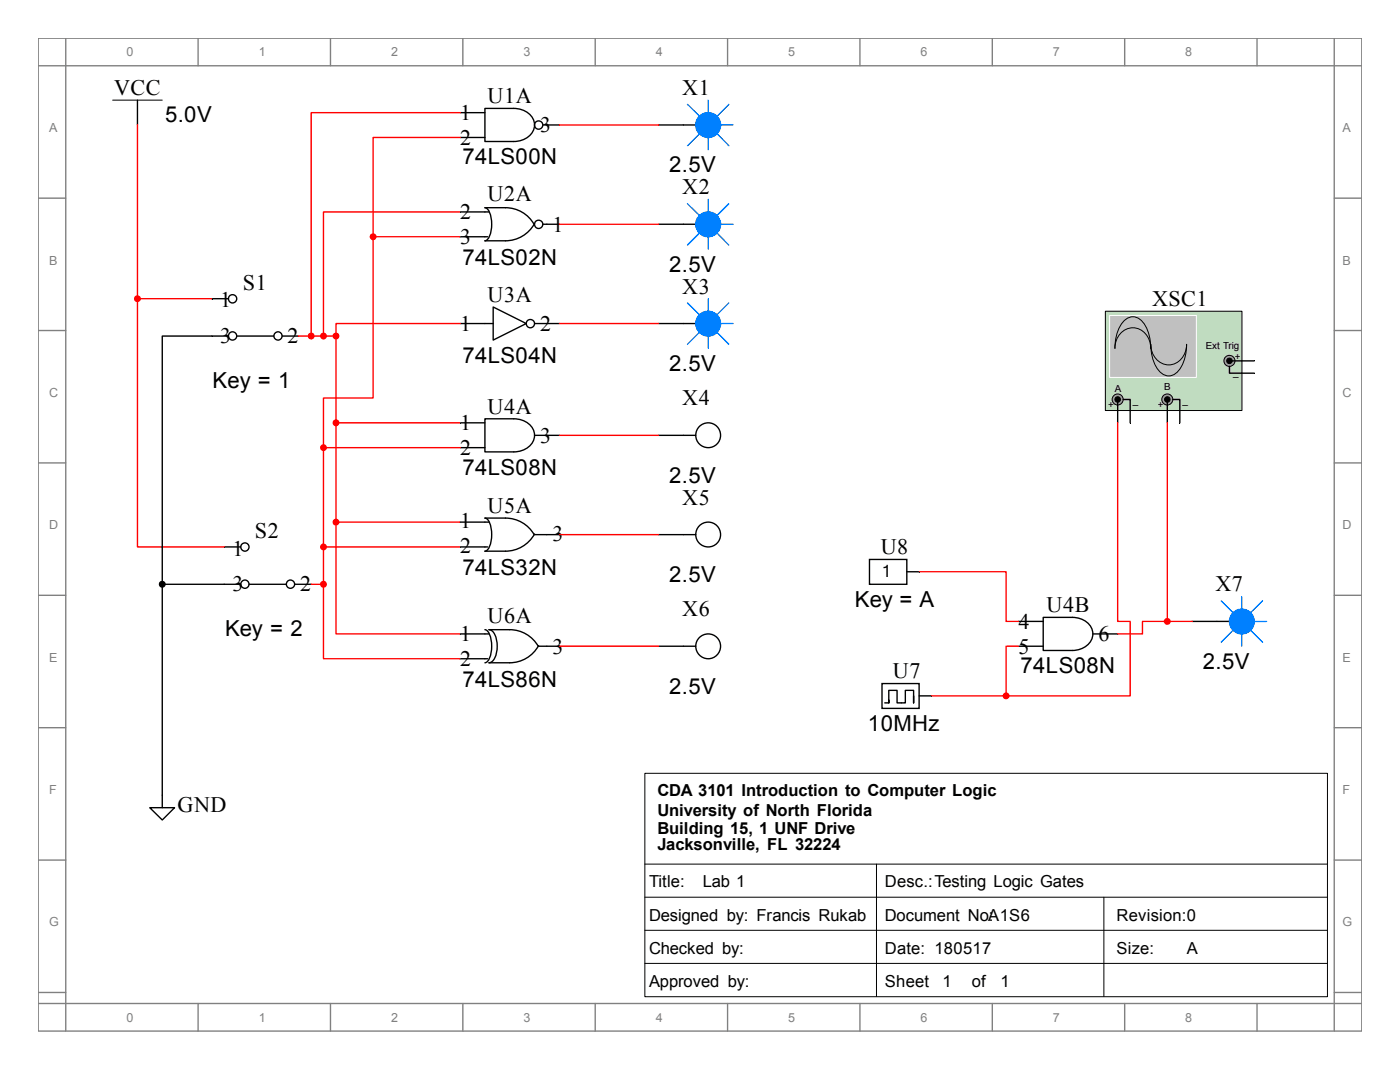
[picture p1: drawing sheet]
<svg xmlns="http://www.w3.org/2000/svg" width="279mm" height="216mm" viewBox="0 0 279 216" stroke-linecap="round" stroke-linejoin="round" font-family="sans-serif">
<g fill="none" stroke="#808080" stroke-width=".28">
<path d="M7.6 7.6h264.2v198.1h-264.2zM7.6 13.1h264.2M13.1 7.6v198.1M39.5 7.6v5.5M66 7.6v5.5M92.4 7.6v5.5M118.8 7.6v5.5M145.2 7.6v5.5M171.6 7.6v5.5M198 7.6v5.5M224.5 7.6v5.5M250.9 7.6v5.5"/>
<path d="M266.3 7.6v198.1M7.6 39.5h5.5M266.3 39.5h5.5M7.6 66h5.5M266.3 66h5.5M7.6 92.4h5.5M266.3 92.4h5.5M7.6 118.8h5.5M266.3 118.8h5.5M7.6 145.2h5.5M266.3 145.2h5.5M7.6 171.6h5.5"/>
<path d="M266.3 171.6h5.5M7.6 198h5.5M266.3 198h5.5M7.6 200.2h264.2M39.5 200.2v5.5M66 200.2v5.5M92.4 200.2v5.5M118.8 200.2v5.5M145.2 200.2v5.5M171.6 200.2v5.5M198 200.2v5.5M224.5 200.2v5.5"/>
<path d="M250.9 200.2v5.5"/>
</g>
<path d="M22.5 20h9.9M128.7 154.3h136.2v44.6h-136.2zM128.7 172.4h136.2M128.7 179h136.2M174.9 172.4v26.4M220.3 179v19.8M128.7 185.6h136.2M128.7 192.2h136.2" fill="none" stroke="#000" stroke-width=".2"/>
<g fill="none" stroke="#000" stroke-width=".28">
<path d="M27.4 20v4.9M91.8 22.5h5M91.8 27.4h5M96.8 21.6h5.7a3.8 3.8 0 0 1 4.2 3.3 3.8 3.8 0 0 1-4.2 3.3h-5.7zM108.3 24.9h3.3M42.3 59.6h3.3M91.8 42.3h5.8M91.8 47.2h5.5M106.7 44.6a6.6 6.6 0 0 1-5.8 3.4h-4.1a2.55 2.55 0 0 0 1.3-2.5v-1.5a2.55 2.55 0 0 0-1.3-2.6h4.1a6.5 6.5 0 0 1 5.7 3.4M108.3 44.7h3.3M42.3 67.1h3.3M47.2 67.1h7.5"/>
<path d="M56.3 67.1h3.3M91.8 64.6h6.6M98.4 61.3l6.6 3.3-6.6 3.3zM106.7 64.6h4.9M91.8 84.4h5M91.8 89.3h5M96.8 83.6h5.7a3.8 3.8 0 0 1 4.2 3.3 3.8 3.8 0 0 1-4.2 3.3h-5.7zM106.7 86.9h4.9M44.7 109.1h3.3M44.7 116.6h3.3M49.7 116.6h7.4M58.8 116.6h3.3"/>
<path d="M91.8 104.2h5.8M91.8 109.1h5.5M106.7 106.6a6.6 6.6 0 0 1-5.8 3.4h-4.1a2.55 2.55 0 0 0 1.3-2.6v-.7a4 4 0 0 0-1-3.2l-.3-.1h4.1a6.6 6.6 0 0 1 5.7 3.3M106.7 106.7h4.9M91.8 126.5h5.8M91.8 131.4h5.5M96.8 125.6a2.55 2.55 0 0 1 1.3 2.6v1.5a2.55 2.55 0 0 1-1.3 2.5M107.5 128.8a6.6 6.6 0 0 1-5.8 3.4h-4.1a2.46 2.46 0 0 0 1.6-2.5 4.3 4.3 0 0 0-1.2-4l-.4-.1h4.1a6.6 6.6 0 0 1 5.7 3.4M107.5 128.9h4.1M32.4 158.7v2.5M29.9 161.2h4.9l-2.4 2.4z"/>
<circle cx="107.5" cy="24.9" r=".83"/>
<circle cx="46.4" cy="59.6" r=".83"/>
<circle cx="107.5" cy="44.8" r=".83"/>
<circle cx="46.4" cy="67" r=".83"/>
<circle cx="55.5" cy="67" r=".82"/>
<circle cx="105.8" cy="64.6" r=".83"/>
<circle cx="48.9" cy="109.2" r=".82"/>
<circle cx="48.9" cy="116.6" r=".82"/>
<circle cx="58" cy="116.6" r=".83"/>
</g>
<circle cx="27.4" cy="59.6" r=".55" fill="#f00"/>
<g fill="none" stroke="#f00" stroke-width=".28">
<path d="M27.4 24.9v34.7M27.4 59.6v49.5h17.3M27.4 59.6h14.9"/>
<circle cx="27.4" cy="59.6" r=".55"/>
</g>
<circle cx="32.4" cy="116.6" r=".56" fill="#000"/>
<g fill="none" stroke="#000" stroke-width=".28">
<path d="M136.4 24.9h2.5M42.3 67.1h-9.9v49.5M32.4 116.6v42.1M32.4 116.6h12.3"/>
<circle cx="32.4" cy="116.6" r=".56"/>
</g>
<path d="M141.4 20v2.5M137.2 20.8l2.5 2.5M139.7 26.6l-2.5 2.5M141.4 27.4v2.5M143 26.6l2.5 2.5M143.8 24.9h2.5M145.5 20.8l-2.5 2.5" fill="none" stroke="#0080ff" stroke-width=".28"/>
<circle cx="141.3" cy="24.9" r="2.47" fill="#0080ff"/>
<g fill="none" stroke="#0080ff" stroke-width=".28">
<path d="M141.4 39.8v2.5M137.2 40.6l2.5 2.5M139.7 46.4l-2.5 2.5M141.4 47.2v2.5M143 46.4l2.5 2.5M143.8 44.7h2.5M145.5 40.6l-2.5 2.5"/>
<circle cx="141.3" cy="24.9" r="2.47"/>
</g>
<path d="M131.4 24.9h5M136.4 44.7h2.5" fill="none" stroke="#000" stroke-width=".28"/>
<path d="M111.6 24.9h19.8" fill="none" stroke="#f00" stroke-width=".28"/>
<circle cx="141.3" cy="44.8" r="2.47" fill="#0080ff"/>
<g fill="none" stroke="#0080ff" stroke-width=".28">
<path d="M141.4 59.6v2.5M137.2 60.5l2.5 2.4M139.7 66.2l-2.5 2.5M141.4 67.1v2.4M143 66.2l2.5 2.5M143.8 64.6h2.5M145.5 60.5l-2.5 2.4"/>
<circle cx="141.3" cy="44.8" r="2.47"/>
</g>
<path d="M131.4 44.7h5M136.4 64.6h2.5" fill="none" stroke="#000" stroke-width=".28"/>
<circle cx="141.3" cy="64.6" r="2.47" fill="#0080ff"/>
<circle cx="141.3" cy="64.6" r="2.47" fill="none" stroke="#0080ff" stroke-width=".28"/>
<g fill="none" stroke="#000" stroke-width=".28">
<path d="M131.4 64.6h5M131.4 86.9h7.5M131.4 106.7h7.5M173.5 111.6h7.5v5h-7.5zM181 114.1h2.4M131.4 128.9h7.5M176 136.4h7.4v5h-7.4zM182.3 138.9v1.4v-2.5h-1.6v2.5h-1.7v-2.5h-1.6v2.5v-.6M183.4 138.9h2.5M203.2 128.9h5M203.2 124h5M208.2 123.2h5.8a3.8 3.8 0 0 1 4.1 3.3 3.8 3.8 0 0 1-4.1 3.3h-5.8z"/>
<path d="M218.1 126.5h5M176.6 140.3h.8"/>
<circle cx="141.3" cy="86.8" r="2.48"/>
<circle cx="141.3" cy="106.7" r="2.48"/>
<circle cx="141.3" cy="129" r="2.47"/>
</g>
<path d="M111.6 44.7h19.8M111.6 64.6h19.8M111.6 86.9h19.8M111.6 106.7h19.8M111.6 128.9h19.8" fill="none" stroke="#f00" stroke-width=".28"/>
<path d="M220.6 62.1h27.3v19.8h-27.3z" fill="#c0dcc0"/>
<path d="M220.6 62.1h27.3v19.8h-27.3z" fill="none" stroke="#000" stroke-width=".2"/>
<path d="M221.5 63h17.3v12.3h-17.3z" fill="#c0c0c0"/>
<path d="M221.4 62.9h17.4v12.4h-17.4z" fill="none" stroke="#fff" stroke-width=".2"/>
<path d="M224.3 64.1a2.45 2.45 0 0 1 4.1 .6 8.6 8.6 0 0 1 1.3 4.8 3.6 3.6 0 0 0-1.7-3.5 3.6 3.6 0 0 0-3.9 .1 4.2 4.2 0 0 0-1.6 3.4 8 8 0 0 1 1.8-5.4zM229.7 68.7a3.7 3.7 0 0 0 4.9 3.8 4.2 4.2 0 0 0 2.2-3.8 7.5 7.5 0 0 1-2.3 5.9 2.48 2.48 0 0 1-3.6-1.1 8.6 8.6 0 0 1-1.2-4.8z" fill="none" stroke="#000" stroke-width=".2"/>
<circle cx="233" cy="79.7" r="1.1" fill="#a0a0a4"/>
<circle cx="233" cy="79.7" r="1.1" fill="none" stroke="#000" stroke-width=".2"/>
<circle cx="223.1" cy="79.7" r="1.1" fill="#a0a0a4"/>
<circle cx="223.1" cy="79.7" r="1.1" fill="none" stroke="#000" stroke-width=".2"/>
<circle cx="245.4" cy="72" r="1.1" fill="#a0a0a4"/>
<g fill="none" stroke="#000" stroke-width=".2">
<circle cx="223.1" cy="79.7" r=".55"/>
<circle cx="233" cy="79.7" r=".55"/>
<circle cx="245.4" cy="72" r=".56"/>
<circle cx="245.4" cy="72" r="1.1"/>
</g>
<path d="M224.2 79.7h1.4v4.7M233 79.7v4.7M234.1 79.7h1.4v4.7M245.4 73.1v1.4h4.9M245.6 72h4.7M223.1 80.3v4.1M242.9 124h2.5" fill="none" stroke="#000" stroke-width=".28"/>
<g fill="#000">
<circle cx="223.1" cy="79.7" r=".55"/>
<circle cx="233" cy="79.7" r=".55"/>
<circle cx="245.4" cy="72" r=".56"/>
</g>
<path d="M243.7 119.9l2.5 2.4M247.8 119v2.5M252 119.9l-2.5 2.4M246.2 125.6l-2.5 2.5M247.8 126.5v2.4M249.5 125.6l2.5 2.5M250.3 124h2.5" fill="none" stroke="#0080ff" stroke-width=".28"/>
<circle cx="247.8" cy="124" r="2.48" fill="#0080ff"/>
<circle cx="247.8" cy="124" r="2.48" fill="none" stroke="#0080ff" stroke-width=".28"/>
<path d="M237.9 124h5" fill="none" stroke="#000" stroke-width=".28"/>
<circle cx="233" cy="124" r=".55" fill="#f00"/>
<g fill="none" stroke="#f00" stroke-width=".28">
<path d="M233 84.4v39.6M183.4 114.1h17.4v9.9h2.4M233 124h-5v2.5h-4.9M233 124h4.9"/>
<circle cx="233" cy="124" r=".55"/>
</g>
<circle cx="200.8" cy="138.9" r=".55" fill="#f00"/>
<g fill="none" stroke="#f00" stroke-width=".28">
<path d="M223.1 84.4v39.6h2.5v14.9h-24.8M185.9 138.9h14.9M203.2 128.9h-2.4v10"/>
<circle cx="200.8" cy="138.9" r=".55"/>
</g>
<circle cx="62.1" cy="67.1" r=".56" fill="#f00"/>
<g fill="none" stroke="#f00" stroke-width=".28">
<path d="M91.8 22.5h-29.7v44.6h-2.5"/>
<circle cx="62.1" cy="67.1" r=".56"/>
</g>
<circle cx="64.6" cy="67.1" r=".55" fill="#f00"/>
<g fill="none" stroke="#f00" stroke-width=".28">
<path d="M91.8 42.3h-27.2v24.8h-2.5"/>
<circle cx="64.6" cy="67.1" r=".55"/>
</g>
<circle cx="67" cy="67.1" r=".56" fill="#f00"/>
<g fill="none" stroke="#f00" stroke-width=".28">
<path d="M91.8 64.6h-24.7v2.5h-2.5"/>
<circle cx="67" cy="67.1" r=".56"/>
</g>
<circle cx="67.1" cy="84.4" r=".55" fill="#f00"/>
<g fill="none" stroke="#f00" stroke-width=".28">
<path d="M67.1 67.1v17.3h24.7"/>
<circle cx="67.1" cy="84.4" r=".55"/>
</g>
<circle cx="67.1" cy="104.2" r=".55" fill="#f00"/>
<g fill="none" stroke="#f00" stroke-width=".28">
<path d="M67.1 84.4v19.8M67.1 104.2v22.3h24.7M67.1 104.2h24.7"/>
<circle cx="67.1" cy="104.2" r=".55"/>
</g>
<circle cx="64.6" cy="116.6" r=".55" fill="#f00"/>
<g fill="none" stroke="#f00" stroke-width=".28">
<path d="M62.1 116.6h2.5v14.8h27.2"/>
<circle cx="64.6" cy="116.6" r=".55"/>
</g>
<circle cx="64.6" cy="109.1" r=".55" fill="#f00"/>
<g fill="none" stroke="#f00" stroke-width=".28">
<path d="M91.8 109.1h-27.2v7.5"/>
<circle cx="64.6" cy="109.1" r=".55"/>
</g>
<circle cx="64.6" cy="89.3" r=".55" fill="#f00"/>
<g fill="none" stroke="#f00" stroke-width=".28">
<path d="M91.8 89.3h-27.2v19.8"/>
<circle cx="64.6" cy="89.3" r=".55"/>
</g>
<circle cx="74.5" cy="47.2" r=".55" fill="#f00"/>
<g fill="none" stroke="#f00" stroke-width=".28">
<path d="M91.8 27.4h-17.3v19.8M74.5 47.2v32.2h-9.9v9.9M74.5 47.2h17.3"/>
<circle cx="74.5" cy="47.2" r=".55"/>
</g>
<g font-size="4.4">
<text x="22.8" y="19">VCC</text>
<text x="91.8" y="23.9">1</text>
<text x="97.3" y="20.6">U1A</text>
<text x="136.1" y="19">X1</text>
<text x="32.9" y="24.3">5.0V</text>
<text x="91.8" y="28.9">2</text>
<text x="107.8" y="26.4">3</text>
<text x="92.3" y="32.8">74LS00N</text>
<text x="133.6" y="34.4">2.5V</text>
<text x="97.3" y="40.2">U2A</text>
<text x="136.1" y="38.8">X2</text>
<text x="91.8" y="43.7">2</text>
<text x="110.2" y="46.2">1</text>
<text x="91.8" y="48.7">3</text>
<text x="92.3" y="52.9">74LS02N</text>
<text x="48.5" y="57.8">S1</text>
<text x="133.6" y="54.2">2.5V</text>
<text x="136.1" y="58.6">X3</text>
<text x="43.9" y="61.3">1</text>
<text x="97.3" y="60.2">U3A</text>
<text x="229.9" y="61.1">XSC1</text>
<text x="43.9" y="68.5">3</text>
<text x="57.4" y="68.5">2</text>
<text x="91.8" y="66">1</text>
<text x="107.8" y="66">2</text>
<text x="42.4" y="77.5">Key = 1</text>
<text x="92.3" y="72.4">74LS04N</text>
<text x="133.6" y="74">2.5V</text>
<text x="97.3" y="82.5">U4A</text>
<text x="136.1" y="80.9">X4</text>
<text x="91.8" y="85.9">1</text>
<text x="107.8" y="88.3">3</text>
<text x="91.8" y="90.8">2</text>
<text x="92.3" y="94.7">74LS08N</text>
<text x="133.6" y="96.4">2.5V</text>
<text x="136.1" y="100.7">X5</text>
<text x="50.9" y="107.3">S2</text>
<text x="91.8" y="105.4">1</text>
<text x="97.3" y="102.4">U5A</text>
<text x="110.2" y="107.9">3</text>
<text x="46.4" y="110.9">1</text>
<text x="91.8" y="110.3">2</text>
<text x="175.8" y="110.6">U8</text>
<text x="46.4" y="118">3</text>
<text x="59.9" y="118">2</text>
<text x="92.3" y="114.8">74LS32N</text>
<text x="133.6" y="116.2">2.5V</text>
<text x="242.6" y="118">X7</text>
<text x="97.3" y="124.4">U6A</text>
<text x="136.1" y="123">X6</text>
<text x="170.6" y="121.1">Key = A</text>
<text x="203.2" y="125.5">4</text>
<text x="208.9" y="122.2">U4B</text>
<text x="44.9" y="127">Key = 2</text>
<text x="91.8" y="127.9">1</text>
<text x="110.2" y="130.4">3</text>
<text x="203.2" y="130.4">5</text>
<text x="219.2" y="127.9">6</text>
<text x="91.8" y="132.9">2</text>
<text x="92.3" y="137.1">74LS86N</text>
<text x="178.2" y="135.4">U7</text>
<text x="203.7" y="134.3">74LS08N</text>
<text x="240.1" y="133.5">2.5V</text>
<text x="133.6" y="138.4">2.5V</text>
<text x="173.2" y="145.9">10MHz</text>
<text x="35.4" y="162.1">GND</text>
</g>
<g font-size="3.3">
<text x="176" y="115.2">1</text>
<text x="131.2" y="158.9">CDA 3101 Introduction to Computer Logic</text>
<text x="131.2" y="162.8">University of North Florida</text>
<text x="131.2" y="166.4">Building 15, 1 UNF Drive</text>
<text x="131.2" y="169.7">Jacksonville, FL 32224</text>
<text x="129.5" y="177.1">Title:</text>
<text x="140.3" y="177.1">Lab 1</text>
<text x="176.6" y="177.1">Desc.:Testing Logic Gates</text>
<text x="129.5" y="183.7">Designed by: Francis Rukab</text>
<text x="176.6" y="183.7">Document No:A1S6</text>
<text x="222.8" y="183.7">Revision:0</text>
<text x="129.5" y="190.3">Checked by:</text>
<text x="176.6" y="190.3">Date: 180517</text>
<text x="222.8" y="190.3">Size:</text>
<text x="236.9" y="190.3">A</text>
<text x="129.5" y="196.9">Approved by:</text>
<text x="176.6" y="196.9">Sheet</text>
<text x="188.1" y="196.9">1</text>
<text x="193.9" y="196.9">of</text>
<text x="199.7" y="196.9">1</text>
</g>
<g font-size="2.5" fill="#808080">
<text x="25.2" y="11.2">0</text>
<text x="51.6" y="11.2">1</text>
<text x="78.1" y="11.2">2</text>
<text x="104.5" y="11.2">3</text>
<text x="130.9" y="11.2">4</text>
<text x="157.3" y="11.2">5</text>
<text x="183.7" y="11.2">6</text>
<text x="210.1" y="11.2">7</text>
<text x="236.6" y="11.2">8</text>
<text x="9.8" y="26.4">A</text>
<text x="267.9" y="26.4">A</text>
<text x="9.8" y="52.8">B</text>
<text x="267.9" y="52.8">B</text>
<text x="9.8" y="79.2">C</text>
<text x="267.9" y="79.2">C</text>
<text x="9.8" y="105.6">D</text>
<text x="267.9" y="105.6">D</text>
<text x="9.8" y="132">E</text>
<text x="267.9" y="132">E</text>
<text x="9.8" y="158.5">F</text>
<text x="267.9" y="158.5">F</text>
<text x="9.8" y="184.9">G</text>
<text x="267.9" y="184.9">G</text>
<text x="25.2" y="203.8">0</text>
<text x="51.6" y="203.8">1</text>
<text x="78.1" y="203.8">2</text>
<text x="104.5" y="203.8">3</text>
<text x="130.9" y="203.8">4</text>
<text x="157.3" y="203.8">5</text>
<text x="183.7" y="203.8">6</text>
<text x="210.1" y="203.8">7</text>
<text x="236.6" y="203.8">8</text>
</g>
<g font-size="1.9">
<text x="240.6" y="69.6">Ext Trig</text>
<text x="246.5" y="71.8">+</text>
<text x="232.4" y="77.9">B</text>
<text x="246.1" y="75.1">_</text>
<text x="221.1" y="81.4">+</text>
<text x="222.5" y="78.1">A</text>
<text x="226.1" y="80.6">_</text>
<text x="231.1" y="81.4">+</text>
<text x="236" y="80.6">_</text>
</g>
</svg>
